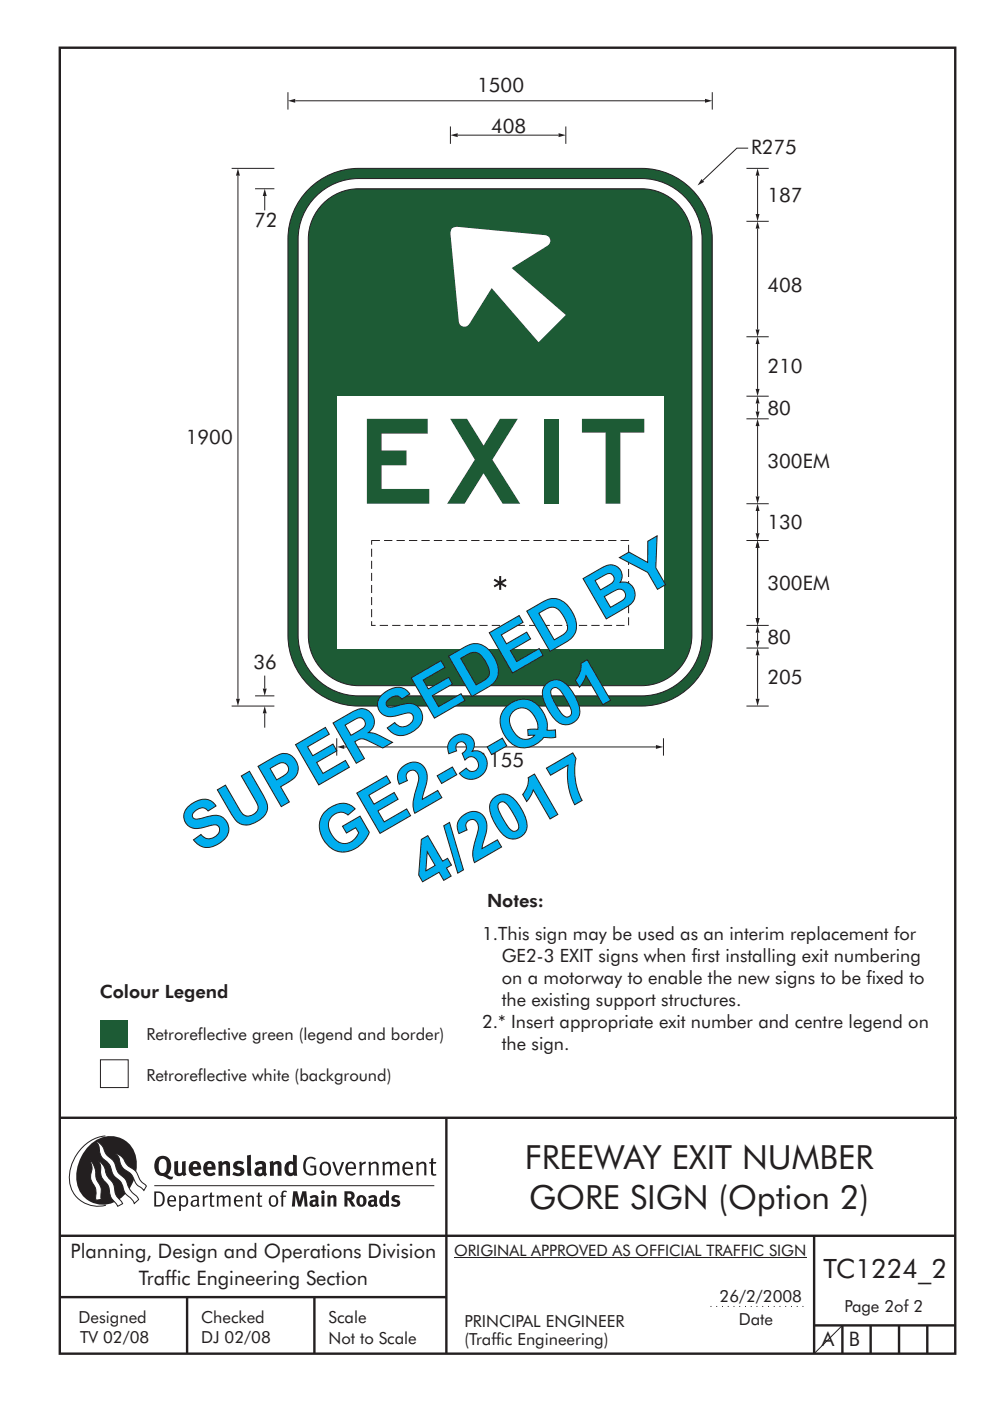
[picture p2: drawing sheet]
<svg xmlns="http://www.w3.org/2000/svg" width="210mm" height="297mm" viewBox="0 0 210 297" stroke-linecap="round" stroke-linejoin="round" font-family="sans-serif">
<g fill="none" stroke="#231f20" stroke-width=".51">
<path d="M12.7 10.1h189.9v276.9h-189.9zM12.7 237h190.3M94.7 236.9v50.1M12.7 262h190M12.7 275h82M39.7 275v12M66.7 275v12M172.7 262v25M172.7 281h30M178.7 281v6M184.7 281v6M190.7 281v6"/>
<path d="M196.7 281v6"/>
</g>
<path d="M150.7 277h20" fill="none" stroke="#231f20" stroke-width=".21" stroke-dasharray=".2 1" stroke-linecap="butt"/>
<path d="M96.3 266.7h74.7" fill="none" stroke="#231f20" stroke-width=".21"/>
<path d="M21.3 216.2h5.9v5.9h-5.9z" fill="#1d5b35"/>
<path d="M21.3 224.7h5.9v5.9h-5.9z" fill-rule="evenodd" fill="#fff" stroke="#231f20" stroke-width=".21"/>
<g fill="#231f20">
<path d="M64.9 245.6a1.61 1.61 0 0 1 2.1 0l-.2 .3a1.17 1.17 0 0 0-1.4-.2 1.17 1.17 0 0 0-.6 1.3 1.42 1.42 0 0 0 1.2 1.9l.7-.2v-1.2h-.8l-.1-.4h1.3v1.8a1.82 1.82 0 0 1-2.2 0 1.82 1.82 0 0 1-.6-2.1l.2-.7z" fill-rule="evenodd"/>
<path d="M68.2 246.5a1.77 1.77 0 0 0 .4 2.7 1.39 1.39 0 0 0 1.4-.5 1.39 1.39 0 0 0 .2-1.5 1.19 1.19 0 0 0-2-.7zM68.5 246.8a.83 .83 0 0 1 1 .1 .83 .83 0 0 1 .2 1 .75 .75 0 0 1-.6 1 .75 .75 0 0 1-.8-.8v-1z" fill-rule="evenodd"/>
<path d="M70.5 246.4l.4-.1 .8 2.4 .8-2.3h.5l-1.1 2.8h-.4z" fill-rule="evenodd"/>
<path d="M73.6 246.7a1.74 1.74 0 0 0 .5 2.5h.9l.5-.3-.2-.3a.89 .89 0 0 1-1.1 .2 .89 .89 0 0 1-.4-.9h1.7a1.15 1.15 0 0 0-.5-1.4 1.15 1.15 0 0 0-1.4 .2zM73.9 246.9a.67 .67 0 0 1 .9-.2 .67 .67 0 0 1 .3 .8h-1.3z" fill-rule="evenodd"/>
<path d="M76.2 246.4l.4-.1 .1 .4 .5-.4h.4l-.1 .5a.61 .61 0 0 0-.8 .6v1.8h-.4z" fill-rule="evenodd"/>
<path d="M78.1 246.4l.4-.1 .2 .4a.89 .89 0 0 1 .9-.4 .89 .89 0 0 1 .7 .7v2.2h-.4v-2.2l-.1-.2-.4-.1-.7 .4v2.1h-.5z" fill-rule="evenodd"/>
<path d="M81.1 246.4l.4-.1 .1 .4a.83 .83 0 0 1 .8-.4 .83 .83 0 0 1 .7 .5 .86 .86 0 0 1 .9-.5 .86 .86 0 0 1 .7 .7v2.2h-.4l-.1-2.3a.5 .5 0 0 0-.8 0l-.3 .2v2.1h-.4v-2.2l-.4-.3-.7 .4v2.1h-.4z" fill-rule="evenodd"/>
<path d="M85.7 246.7a1.74 1.74 0 0 0 .5 2.5h.9l.4-.3-.1-.3a.89 .89 0 0 1-1.1 .2 .89 .89 0 0 1-.5-.9h1.8a1.15 1.15 0 0 0-.5-1.4 1.15 1.15 0 0 0-1.4 .2zM86 246.9a.67 .67 0 0 1 .9-.2 .67 .67 0 0 1 .3 .8h-1.4z" fill-rule="evenodd"/>
<path d="M88.2 246.4l.5-.1 .1 .4a.89 .89 0 0 1 .9-.4 .89 .89 0 0 1 .7 .7v2.2h-.4v-2.2l-.1-.2-.3-.1-.8 .4v2.1h-.4z" fill-rule="evenodd"/>
<path d="M91.4 245.6l.5-.1v.9h.7l-.2 .3h-.6l.1 2.1 .1 .1h.5l.1 .3a.71 .71 0 0 1-1.2-.6v-1.9h-.3v-.3h.3z" fill-rule="evenodd"/>
<path d="M37 246.3l.8-.2v2a.46 .46 0 0 0 .2 .6 .46 .46 0 0 0 .6-.2v-2.2l.8-.2v2.4l.2 .5-.6 .4-.2-.3a1.03 1.03 0 0 1-1.2 .2 1.03 1.03 0 0 1-.6-1.1z" fill-rule="evenodd"/>
<path d="M40.4 246.6a1.64 1.64 0 0 0 0 2.3 1.64 1.64 0 0 0 2.3 0l-.4-.4a.78 .78 0 0 1-.9 .3 .78 .78 0 0 1-.5-.8h1.8a1.37 1.37 0 0 0-.6-1.6 1.37 1.37 0 0 0-1.7 .2zM41 246.9a.48 .48 0 0 1 .7-.1 .48 .48 0 0 1 .1 .6h-.9z" fill-rule="evenodd"/>
<path d="M43.5 246.6a1.65 1.65 0 0 0-.2 2 1.65 1.65 0 0 0 1.9 .7l.5-.4-.3-.4a.78 .78 0 0 1-.9 .3 .78 .78 0 0 1-.5-.8h1.7a1.37 1.37 0 0 0-.5-1.6 1.37 1.37 0 0 0-1.7 .2zM44.1 246.9a.48 .48 0 0 1 .6-.1 .48 .48 0 0 1 .2 .6h-.9z" fill-rule="evenodd"/>
<path d="M46.2 246.3l.8-.2 .1 .4a.95 .95 0 0 1 1-.3 .95 .95 0 0 1 .7 .8v2.3h-.8v-2.3l-.3-.2-.5 .3v2.2h-.8z" fill-rule="evenodd"/>
<path d="M49.6 246.5a1.73 1.73 0 0 1 2.1-.1l-.2 .6-.6-.2a.42 .42 0 0 0-.6 .2l.2 .3a1.23 1.23 0 0 1 1.4 1 1.47 1.47 0 0 1-2.3 .9l-.3-.2 .3-.6 .7 .3a.47 .47 0 0 0 .7-.3 .87 .87 0 0 0-1-.5l-.4-.2-.1-.4z" fill-rule="evenodd"/>
<path d="M54 246.6l.4 .6 .3-.2a.62 .62 0 0 1 .9 0v.4a1.21 1.21 0 0 0-1.3 .3 1.21 1.21 0 0 0-.2 1.3 1.19 1.19 0 0 0 1.7 .1l.5 .3 .4-.5-.3-.3v-1.4a.96 .96 0 0 0-1.3-1zM55 248l.6-.1v.7a.43 .43 0 0 1-.7 .1 .43 .43 0 0 1 .1-.7z" fill-rule="evenodd"/>
<path d="M57.1 246.3l.8-.2 .1 .4a.95 .95 0 0 1 1-.3 .95 .95 0 0 1 .7 .8v2.3h-.8v-2.3l-.3-.2-.5 .3v2.2h-.8z" fill-rule="evenodd"/>
<path d="M62.1 244.8l.1 1.5a1.29 1.29 0 0 0-1.4 .2 1.29 1.29 0 0 0-.5 1.3 1.24 1.24 0 0 0 .5 1.4 1.24 1.24 0 0 0 1.5-.1v.2h.8l-.1-4.3zM61.5 246.9l.4-.1 .3 .2v1.5l-.3 .1a.48 .48 0 0 1-.7-.4 1.52 1.52 0 0 1 .3-1.3z" fill-rule="evenodd"/>
<path d="M52.4 245l.8-.2 .2 4.5h-.8l-.1-.2z" fill-rule="evenodd"/>
</g>
<path d="M22.4 240.8a9 9 0 0 0-7.4 10.9 6.2 6.2 0 0 0 7.5 3.8M32.7 251.4h59.4" fill="none" stroke="#231f20" stroke-width=".21"/>
<path d="M19.1 242.7a5.7 5.7 0 0 1 6.5-1.4 5.7 5.7 0 0 1 3.4 5.7 8.6 8.6 0 0 1-6.2 8.3 5.7 5.7 0 0 1-6.6-7 9.9 9.9 0 0 1 2.9-5.6z" fill-rule="evenodd" fill="#231f20"/>
<path d="M24.4 244.5a3.1 3.1 0 0 1 2.3 2.2l.8 .7a3.2 3.2 0 0 1 2 2.4l.4 .6 1.2 1.1-.6 .9-.2-.3a3.5 3.5 0 0 1-1.9-2.1 3.8 3.8 0 0 0-2.1-2.1 3.5 3.5 0 0 1-1-2.3zM20.4 241.9a3.4 3.4 0 0 1 1.9 2.5l.7 .8a3.3 3.3 0 0 1 1.7 2.6 4.4 4.4 0 0 0 1.7 2l.3 .3a6.1 6.1 0 0 0 2.4 3.7l.3 .5-.9 .9a6.1 6.1 0 0 0-2-2.2l-.3-.8a3.6 3.6 0 0 0-1.9-2.8l-.6-1a3.6 3.6 0 0 0-1.9-2.8 3.7 3.7 0 0 1-.8-2.4zM21 246.1a3.4 3.4 0 0 1 1.5 2.7l.6 1a3.8 3.8 0 0 1 1.3 3.1l.4 .7 1.2 1.6-1 .6-.5-.8a3.2 3.2 0 0 1-1.3-2.8 4.3 4.3 0 0 0-1.4-2.2 4.7 4.7 0 0 1-.5-2.9zM19.2 246.1a5.1 5.1 0 0 1 1.2 3.7l.3 .7a3.1 3.1 0 0 1 .7 3l.1 .8-1.2 .2v-.8a3.5 3.5 0 0 0-.9-3.2 3.6 3.6 0 0 1 .1-2.6z" fill-rule="evenodd" fill="#fff" stroke="#231f20" stroke-width=".21"/>
<g fill="#231f20">
<path d="M33.3 245.5a2.51 2.51 0 0 0 .5 3.7l.7 .1a2.79 2.79 0 0 0 2 .7l.3-.5h-.6l-.7-.4a2.56 2.56 0 0 0 0-3.8 1.83 1.83 0 0 0-2.2 .2zM34 245.9a.87 .87 0 0 1 1 0 .87 .87 0 0 1 .4 .9v.4a1.17 1.17 0 0 1-.9 1.5l-.3-.1a2.38 2.38 0 0 1-.2-2.7z" fill-rule="evenodd"/>
<path d="M33.1 252.9v2.6a1.12 1.12 0 0 0 1.2-.3 1.12 1.12 0 0 0 .2-1.2l-.1-.5-.3-.4zM32.7 252.6h1.1a1.67 1.67 0 0 1 1.1 1.7 1.67 1.67 0 0 1-1.2 1.5h-1zM36 253.9l-.1 .5h1.1a.55 .55 0 0 0-.3-.6 .55 .55 0 0 0-.7 .1zM35.8 253.7a.95 .95 0 0 1 1.1-.1 .95 .95 0 0 1 .4 1.1h-1.4a.72 .72 0 0 0 .4 .8 .72 .72 0 0 0 .9-.2l.1 .3a1.15 1.15 0 0 1-1.5 0 1.15 1.15 0 0 1-.3-1.5zM38.4 254.1v1.2a.7 .7 0 0 0 .9 .1 .7 .7 0 0 0 .2-.9 .61 .61 0 0 0-.4-.7 .61 .61 0 0 0-.7 .3zM38 253.5l.3-.1v.4a.95 .95 0 0 1 1.3-.2 .95 .95 0 0 1 .3 1.2 .92 .92 0 0 1-.5 1 .92 .92 0 0 1-1-.2v1.1l-.4 .1zM40.9 254.8a.5 .5 0 0 0 .2 .8 .5 .5 0 0 0 .7-.4v-.6zM40.5 253.7a1 1 0 0 1 1.7 .3v1.4l.2 .2-.2 .3-.4-.3a.78 .78 0 0 1-1.3-.1 .78 .78 0 0 1 .8-1.1h.5a.58 .58 0 0 0-.3-.7 .58 .58 0 0 0-.7 .3zM42.9 253.5l.4-.1 .1 .4 .3-.3 .5-.1-.2 .4a.52 .52 0 0 0-.6 .6v1.4h-.4zM44.6 252.9l.4-.1-.1 .7h.6l-.1 .3h-.5v1.5a.35 .35 0 0 0 .5 .3l.1 .2a.57 .57 0 0 1-.6 .1 .57 .57 0 0 1-.3-.5v-1.6h-.3v-.3h.3zM45.9 253.5l.4-.1 .1 .4 .2-.2a.64 .64 0 0 1 1 .2 .7 .7 0 0 1 .7-.4 .7 .7 0 0 1 .6 .7v1.7h-.4v-1.7l-.3-.3-.6 .3v1.7h-.3v-1.6a.38 .38 0 0 0-.3-.5 .38 .38 0 0 0-.5 .2l-.1 .2v1.7h-.4zM50.2 253.9l-.2 .5h1.1a.55 .55 0 0 0-.2-.6 .55 .55 0 0 0-.7 .1zM49.9 253.7a.95 .95 0 0 1 1.2-.1 .95 .95 0 0 1 .4 1.1h-1.5a.72 .72 0 0 0 .4 .8 .72 .72 0 0 0 .9-.2l.1 .3a1.15 1.15 0 0 1-1.5 0 1.15 1.15 0 0 1-.2-1.5zM52.1 253.5l.3-.1 .1 .4a.72 .72 0 0 1 .8-.4 .72 .72 0 0 1 .6 .6v1.8h-.4v-1.6a.45 .45 0 0 0-.3-.5 .45 .45 0 0 0-.6 .3l-.1 .1v1.7h-.4zM54.7 252.9l.4-.1v.7h.5l-.1 .3h-.4v1.5a.35 .35 0 0 0 .5 .3v.2a.57 .57 0 0 1-.6 .1 .57 .57 0 0 1-.3-.5v-1.6h-.3v-.3h.3zM57.6 253.9l-.2 .7a.65 .65 0 0 0 .2 .8 .65 .65 0 0 0 .9-.2l.1-.1a.93 .93 0 0 0-.8-1.4zM57.3 253.7a1.12 1.12 0 0 1 1.4 .1 1.12 1.12 0 0 1 .2 1.4 1.01 1.01 0 0 1-1.2 .6 1.01 1.01 0 0 1-.7-1.2zM59.9 252.6l.5-.2 .5 .2-.2 .2-.3-.1-.3 .2v.6h.6l-.1 .3h-.5v2h-.4v-2h-.2v-.3h.2zM62.2 252.6l-.3 3.2h.6l.2-2.3 .6 2.3h.5l.7-2.3 .1 2.3h.7l-.3-3.2h-.9l-.5 2.1-.6-2.1zM65.7 253.7l.2 .5a.51 .51 0 0 1 .6-.4 .51 .51 0 0 1 .4 .4v.1a.88 .88 0 0 0-1.1 .4 .88 .88 0 0 0 .2 1.1 .9 .9 0 0 0 1.1-.2l.3 .3 .3-.3-.2-.3v-1.1a.87 .87 0 0 0-.5-.8 .87 .87 0 0 0-.9 .1zM66.4 254.8h.5v.5l-.2 .1h-.2l-.2-.1zM68.2 253.5v2.3h.6v-2.4zM68.1 252.8a.4 .4 0 0 0 .8 0 .4 .4 0 0 0-.8 0zM69.4 253.5l.1 2.3h.6v-1.7a.33 .33 0 0 1 .4-.2 .33 .33 0 0 1 .2 .4v1.5h.7v-1.7a.75 .75 0 0 0-.6-.7 .75 .75 0 0 0-.8 .3l-.1-.3zM73.1 252.6v3.2h.6v-1.3l.3 .2 .6 1.1h.8l-.9-1.4a.94 .94 0 0 0 .7-1 .94 .94 0 0 0-.9-.8zM73.7 253.1a.51 .51 0 0 1 .7 .1 .51 .51 0 0 1-.2 .7l-.5 .1zM75.9 253.7a1.19 1.19 0 0 0-.1 1.7 1.19 1.19 0 0 0 1.7 0 1.19 1.19 0 0 0 0-1.6 1.19 1.19 0 0 0-1.6-.1zM76.5 253.9l.2-.1a.99 .99 0 0 1 0 1.6 1.06 1.06 0 0 1-.2-1.5zM78.1 253.7l.3 .5a.51 .51 0 0 1 .5-.4 .51 .51 0 0 1 .4 .4v.1a.88 .88 0 0 0-1.1 .4 .88 .88 0 0 0 .2 1.1 .9 .9 0 0 0 1.1-.2l.3 .3 .4-.3-.2-.3v-1.1a.87 .87 0 0 0-.5-.8 .87 .87 0 0 0-1 .1zM78.8 254.8h.5v.5l-.1 .1h-.3l-.2-.1zM81.9 252.4v1.1a1.2 1.2 0 0 0-1.4 .6 1.2 1.2 0 0 0 .2 1.4l.5 .4 .8-.2v.1h.6l-.1-3.3zM81.4 253.9l.5 .2-.1 1.1a.46 .46 0 0 1-.6 0 .46 .46 0 0 1-.1-.5zM83.3 253.6a.79 .79 0 0 0-.2 .9 .79 .79 0 0 0 .9 .4 .33 .33 0 0 1 .1 .5 .33 .33 0 0 1-.5 0l-.5-.2-.2 .4a1.15 1.15 0 0 0 1.2 .3 1.15 1.15 0 0 0 .8-1 1.49 1.49 0 0 0-1.2-.8 .4 .4 0 0 1 .3-.3 .4 .4 0 0 1 .4 .1l.2 .1 .2-.4a1.47 1.47 0 0 0-1.5 0z" fill-rule="evenodd"/>
</g>
<path d="M178.7 281l-6 6" fill="none" stroke="#231f20" stroke-width=".21"/>
<path d="M65.5 40.1a15 15 0 0 1 10.6-4.4h60a15 15 0 0 1 15 15v84a15 15 0 0 1-15 15h-60a15 15 0 0 1-15-15v-84a15 15 0 0 1 4.4-10.6z" fill-rule="evenodd" fill="#1d5b35" stroke="#231f20" stroke-width=".21"/>
<path d="M67.5 41.2a12.8 12.8 0 0 1 8.6-3.3h60a12.9 12.9 0 0 1 12.8 12.8v84a12.9 12.9 0 0 1-12.8 12.8h-60a12.9 12.9 0 0 1-12.9-12.8v-84a12.8 12.8 0 0 1 4.3-9.5z" fill-rule="evenodd" fill="#fff" stroke="#231f20" stroke-width=".21"/>
<path d="M69 42.7a10.6 10.6 0 0 1 7.1-2.7h60a10.7 10.7 0 0 1 10.7 10.7v84a10.7 10.7 0 0 1-10.7 10.7h-60a10.7 10.7 0 0 1-10.7-10.7v-84a10.7 10.7 0 0 1 3.6-8z" fill-rule="evenodd" fill="#1d5b35" stroke="#231f20" stroke-width=".21"/>
<path d="M62.6 21.4h86.9" fill="none" stroke="#231f20" stroke-width=".21"/>
<g fill="#231f20">
<path d="M149.5 21l1.6 .4-1.6 .4z"/>
<path d="M61.1 21.4l1.5-.4v.8z"/>
</g>
<path d="M97.1 28.7h21.4" fill="none" stroke="#231f20" stroke-width=".21"/>
<g fill="#231f20">
<path d="M118.5 28.2l1.5 .5-1.5 .4z"/>
<path d="M95.5 28.7l1.6-.5v.9z"/>
</g>
<path d="M61.1 19.5v3.7M160.7 138.9v9.3" fill="none" stroke="#231f20" stroke-width=".21"/>
<g fill="#231f20">
<path d="M160.3 148.2h.8l-.4 1.5z"/>
<path d="M160.7 137.4l.4 1.5h-.8z"/>
</g>
<path d="M160.7 116.1v15" fill="none" stroke="#231f20" stroke-width=".21"/>
<g fill="#231f20">
<path d="M160.3 131.1h.8l-.4 1.5z"/>
<path d="M160.7 114.6l.4 1.5h-.8z"/>
</g>
<path d="M151.1 19.5v3.7M160.7 108.3v4.8M158.3 132.6h4.7M158.3 137.4h4.7M158.3 149.7h4.7" fill="none" stroke="#231f20" stroke-width=".21"/>
<g fill="#231f20">
<path d="M160.3 113.1h.8l-.4 1.5z"/>
<path d="M160.7 106.8l.4 1.5h-.8z"/>
</g>
<path d="M158.3 114.6h4.7M158.3 106.8h4.7" fill="none" stroke="#231f20" stroke-width=".21"/>
<path d="M95.9 48.4l1-.3 18.7 1.8a1.2 1.2 0 0 1 1.1 .9 1.2 1.2 0 0 1-.5 1.3l-7.7 4.7 11.5 10-5.8 5.8-9.9-11.5-4.8 7.6a1.2 1.2 0 0 1-1.3 .5 1.2 1.2 0 0 1-.9-1.1l-1.8-18.6z" fill-rule="evenodd" fill="#fff"/>
<path d="M71.4 84h69.3v53.5h-69.3z" fill="#fff"/>
<path d="M104.9 122.7l1 .5v-1.1h.4v1.1l.9-.5 .2 .4-.9 .5 .9 .5-.2 .4-.9-.5v1.1h-.4v-1.1l-1 .5-.2-.3 1-.6-1-.5z" fill-rule="evenodd" fill="#231f20"/>
<path d="M78.8 114.6h54.5v18h-54.5z" fill="none" stroke="#231f20" stroke-width=".21" stroke-dasharray="1.7 .9" stroke-linecap="butt"/>
<path d="M158.7 31.4h-2.4l-7.2 6.9" fill="none" stroke="#231f20" stroke-width=".21"/>
<path d="M148.8 38l.6 .6-1.4 .7z" fill="#231f20"/>
<path d="M160.7 134.1v1.8" fill="none" stroke="#231f20" stroke-width=".21"/>
<g fill="#231f20">
<path d="M160.3 135.9h.8l-.4 1.5z"/>
<path d="M160.7 132.6l.4 1.5h-.8z"/>
</g>
<path d="M158.3 84h4.7M158.3 88.8h4.7M160.7 85.5v1.8" fill="none" stroke="#231f20" stroke-width=".21"/>
<g fill="#231f20">
<path d="M160.3 87.3h.8l-.4 1.5z"/>
<path d="M160.7 84l.4 1.5h-.8z"/>
</g>
<path d="M160.7 90.3v15" fill="none" stroke="#231f20" stroke-width=".21"/>
<g fill="#231f20">
<path d="M160.3 105.3h.8l-.4 1.5z"/>
<path d="M160.7 88.8l.4 1.5h-.8z"/>
</g>
<path d="M158.3 35.7h4.7M160.7 37.2v8.2M158.3 46.9h4.7M158.3 71.4h4.7" fill="none" stroke="#231f20" stroke-width=".21"/>
<g fill="#231f20">
<path d="M160.3 45.4h.8l-.4 1.5z"/>
<path d="M160.7 35.7l.4 1.5h-.8z"/>
</g>
<path d="M160.7 48.5v21.4" fill="none" stroke="#231f20" stroke-width=".21"/>
<g fill="#231f20">
<path d="M160.3 69.9h.8l-.4 1.5z"/>
<path d="M160.7 46.9l.4 1.6h-.8z"/>
</g>
<path d="M160.7 72.9v9.6" fill="none" stroke="#231f20" stroke-width=".21"/>
<g fill="#231f20">
<path d="M160.3 82.5h.8l-.4 1.5z"/>
<path d="M160.7 71.4l.4 1.5h-.8z"/>
</g>
<path d="M160.7 116.1v15" fill="none" stroke="#231f20" stroke-width=".21"/>
<g fill="#231f20">
<path d="M160.3 131.1h.8l-.4 1.5z"/>
<path d="M160.7 114.6l.4 1.5h-.8z"/>
</g>
<path d="M95.5 26.8v3.7M120 26.8v3.7M56.1 151.2v3.1" fill="none" stroke="#231f20" stroke-width=".21"/>
<path d="M56.1 149.7l.5 1.5h-.9z" fill="#231f20"/>
<path d="M56.1 41.6v3" fill="none" stroke="#231f20" stroke-width=".21"/>
<path d="M56.1 40l.5 1.6h-.9z" fill="#231f20"/>
<path d="M56.1 143.2v2.8" fill="none" stroke="#231f20" stroke-width=".21"/>
<path d="M55.7 146h.9l-.5 1.5z" fill="#231f20"/>
<path d="M49.1 35.7h9.1M50.5 37.2v111M54.1 40h4.1M49.1 149.7h9.1M54.1 147.5h4.1" fill="none" stroke="#231f20" stroke-width=".21"/>
<g fill="#231f20">
<path d="M50.1 148.2h.8l-.4 1.5z"/>
<path d="M50.5 35.7l.4 1.5h-.8z"/>
</g>
<path d="M73 158.4h66.1" fill="none" stroke="#231f20" stroke-width=".21"/>
<g fill="#231f20">
<path d="M139.1 158l1.6 .4-1.6 .4z"/>
<path d="M71.5 158.4l1.5-.4v.8z"/>
</g>
<path d="M71.4 156.5v3.7M140.7 156.5v3.7" fill="none" stroke="#231f20" stroke-width=".21"/>
<text font-size="18" fill="#1d5b35" x="77.8" y="106.8">EXIT</text>
<g font-size="13.8" fill="#00aeef">
<text x="42.2" y="181.1" transform="rotate(-30 42.2 181.1)">SUPERSEDED BY</text>
<text x="70.4" y="182.6" transform="rotate(-30 70.4 182.6)">GE2-3-Q01</text>
<text x="90.4" y="188.8" transform="rotate(-30 90.4 188.8)">4/2017</text>
</g>
<g font-size="7.1" fill="#231f20">
<text x="111.3" y="247.9">FREEWAY EXIT NUMBER</text>
<text x="112.2" y="256.3">GORE SIGN (Option 2)</text>
</g>
<text font-size="5.6" fill="#231f20" x="174.7" y="271">TC1224_2</text>
<g font-size="4.2" fill="#231f20">
<text x="101.2" y="19.5">1500</text>
<text x="104.1" y="28.1">408</text>
<text x="159.3" y="32.7">R275</text>
<text x="162.8" y="42.8">187</text>
<text x="53.9" y="48.2">72</text>
<text x="162.8" y="61.8">408</text>
<text x="162.8" y="79.2">210</text>
<text x="162.8" y="87.9">80</text>
<text x="39.4" y="94.1">1900</text>
<text x="162.8" y="99.3">300EM</text>
<text x="162.8" y="112.2">130</text>
<text x="162.8" y="125.1">300EM</text>
<text x="162.8" y="136.5">80</text>
<text x="53.8" y="141.9">36</text>
<text x="162.8" y="145">205</text>
<text x="101.2" y="162.7">1155</text>
<text x="15" y="266.8">Planning, Design and Operations Division</text>
<text x="29.4" y="272.4">Traffic Engineering Section</text>
<text x="174.3" y="285.4">A</text>
<text x="180" y="285.3">B</text>
</g>
<g font-size="3.9" fill="#231f20">
<text x="103.3" y="192.3">Notes:</text>
<text x="102.2" y="199.4">1.This sign may be used as an interim replacement for</text>
<text x="106.4" y="204">GE2-3 EXIT signs when first installing exit numbering</text>
<text x="106.4" y="208.7">on a motorway to enable the new signs to be fixed to</text>
<text x="21.1" y="211.6">Colour Legend</text>
<text x="106.4" y="213.3">the existing support structures.</text>
<text x="102.2" y="218">2.* Insert appropriate exit number and centre legend on</text>
<text x="106.4" y="222.6">the sign.</text>
</g>
<g font-size="3.5" fill="#231f20">
<text x="31.1" y="220.4">Retroreflective green (legend and border)</text>
<text x="31.1" y="229.3">Retroreflective white (background)</text>
<text x="16.7" y="280.5">Designed</text>
<text x="42.7" y="280.5">Checked</text>
<text x="69.7" y="280.5">Scale</text>
<text x="98.5" y="281.4">PRINCIPAL ENGINEER</text>
<text x="152.6" y="276.1">26/2/2008</text>
<text x="156.7" y="281">Date</text>
<text x="179.1" y="278.2">Page 2of 2</text>
<text x="17" y="284.8">TV 02/08</text>
<text x="42.7" y="284.8">DJ 02/08</text>
<text x="69.7" y="285">Not to Scale</text>
<text x="98.5" y="285.1">(Traffic Engineering)</text>
</g>
<text font-size="3.4" fill="#231f20" x="96.3" y="266.3">ORIGINAL APPROVED AS OFFICIAL TRAFFIC SIGN</text>
</svg>
